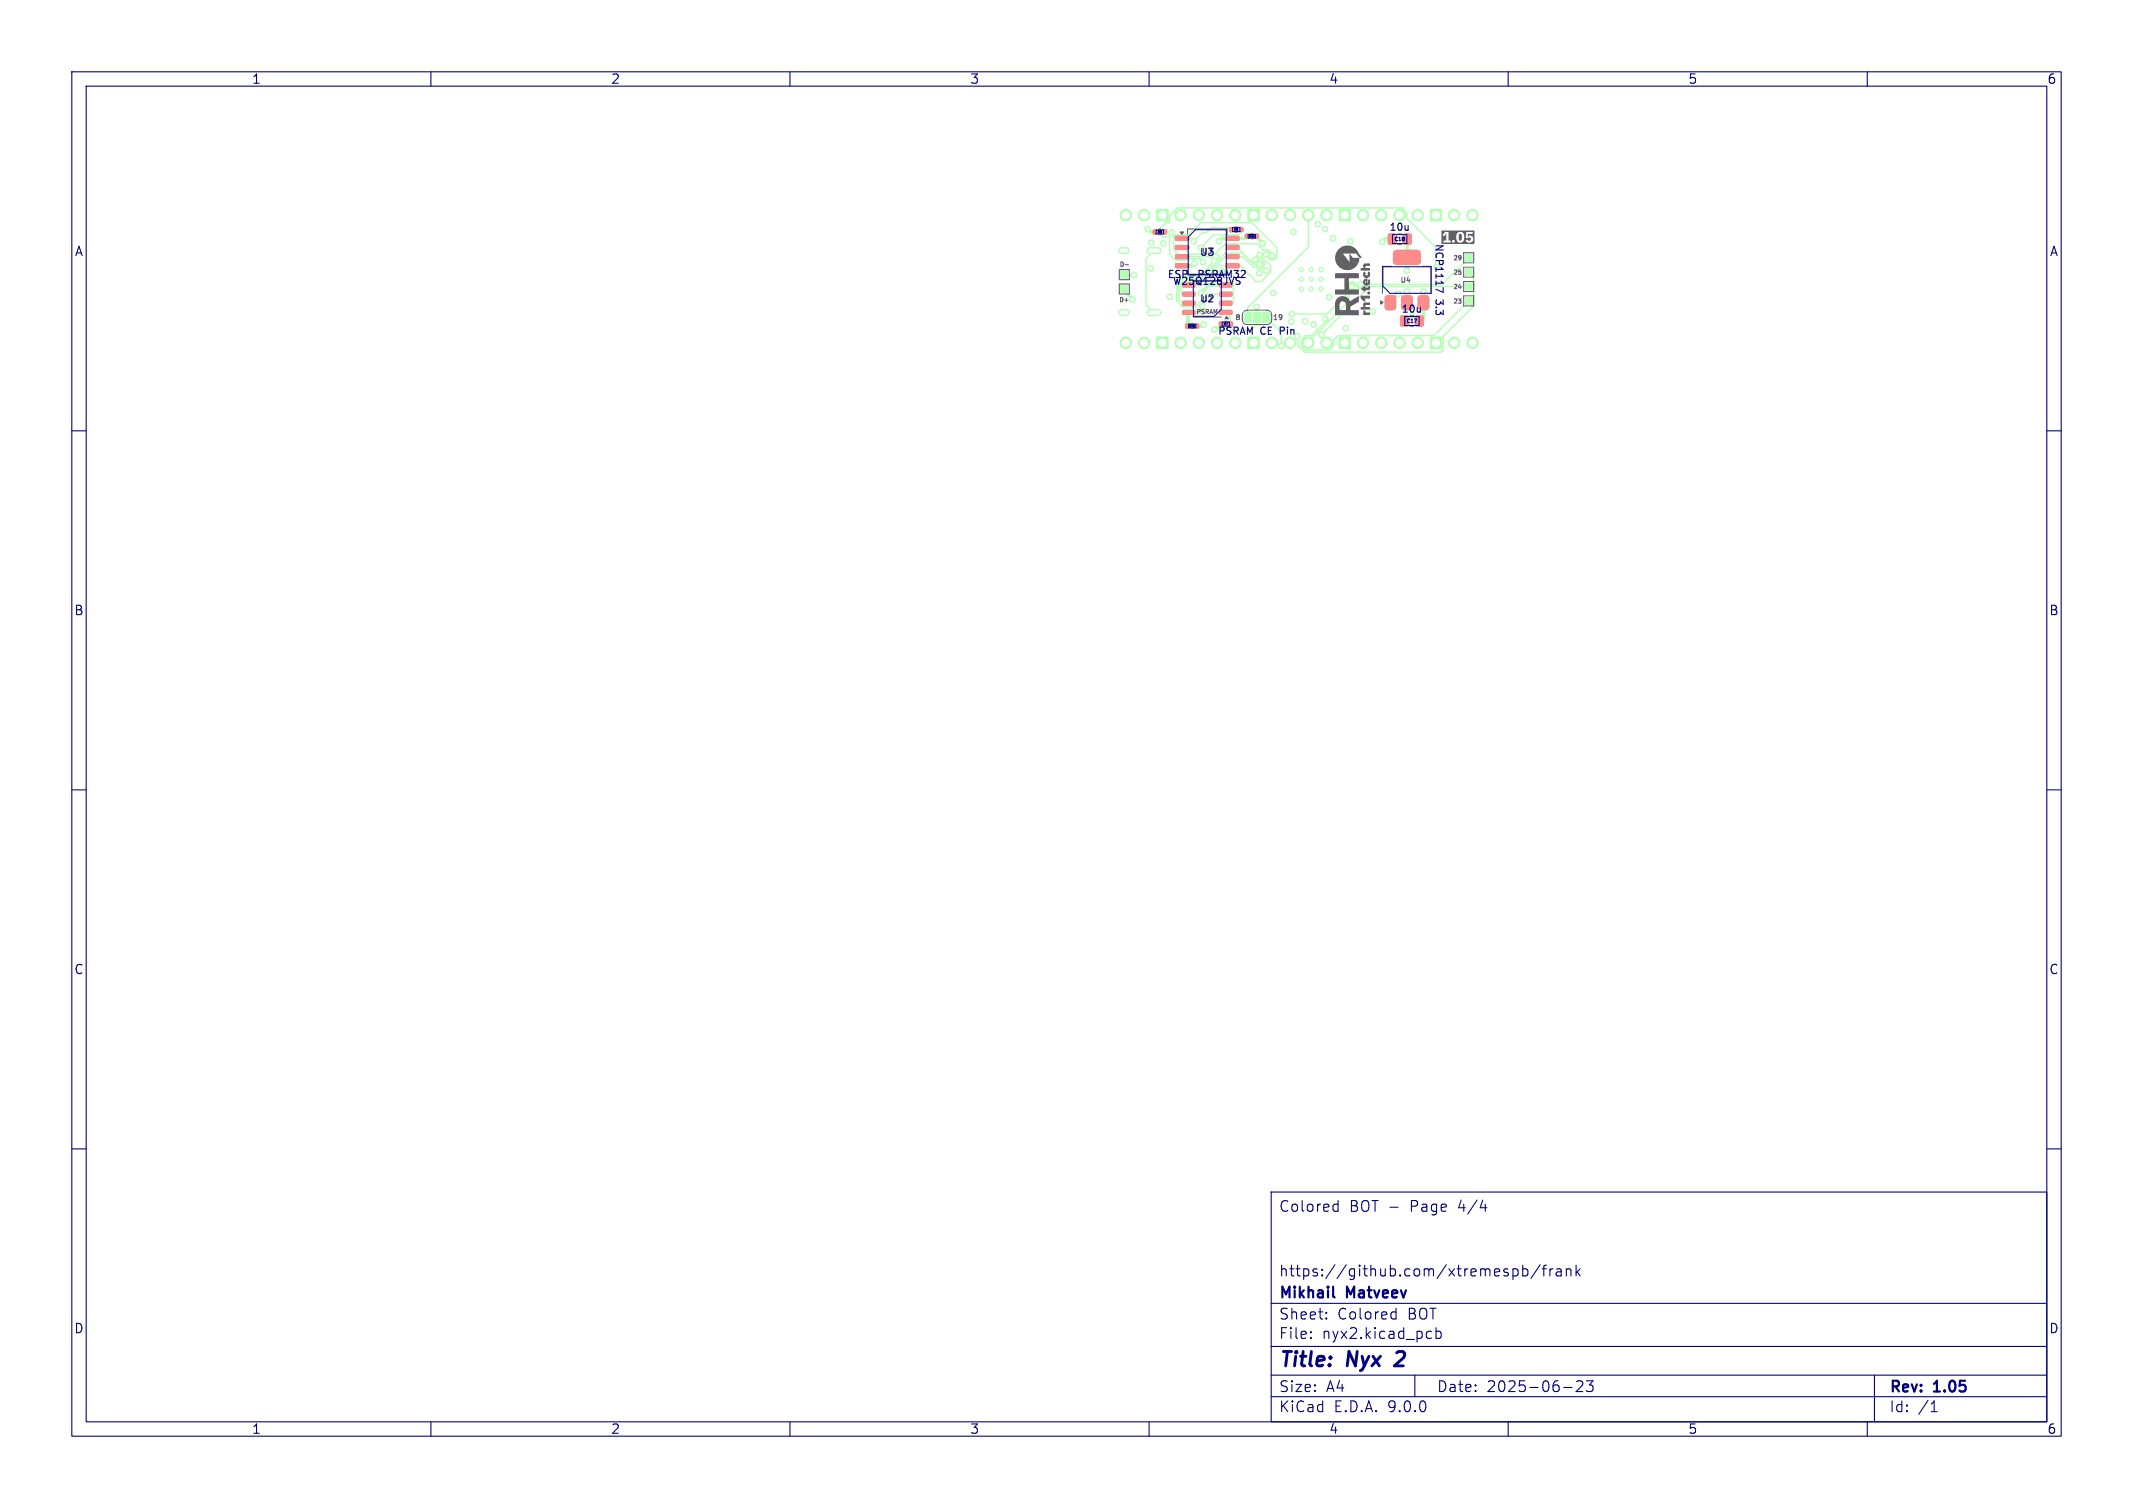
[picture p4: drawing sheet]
<svg xmlns="http://www.w3.org/2000/svg" width="297mm" height="210mm" viewBox="0 0 297 210" stroke-linecap="round" stroke-linejoin="round" font-family="sans-serif">
<g fill="#b3ffb3" stroke="#b3ffb3" stroke-width=".14">
<path d="M161 29.2h1.6v1.6h-1.6z"/>
<path d="M173.7 29.2h1.6v1.6h-1.6z"/>
<path d="M186.4 29.2h1.6v1.6h-1.6z"/>
<path d="M199.1 29.2h1.6v1.6h-1.6z"/>
<path d="M199.1 46.9h1.6v1.6h-1.6z"/>
<path d="M186.4 46.9h1.6v1.6h-1.6z"/>
<path d="M173.7 46.9h1.6v1.6h-1.6z"/>
<path d="M161 46.9h1.6v1.6h-1.6z"/>
<path d="M195.4 32.6h.2h.9v.2v1.2h-.2h-.9v-.2z"/>
<path d="M193.4 32.6h.1h.9l.1 .2-.1 1.2h-.2h-.8l-.1-.2z"/>
<path d="M204 41.4h1v1h-1z"/>
<path d="M204 39.4h1v1h-1z"/>
<path d="M204 37.4h1v1h-1z"/>
<path d="M204 35.4h1v1h-1z"/>
<path d="M172.4 31.7h.6v.5h-.6z"/>
<path d="M171.2 31.7h.6v.5h-.6z"/>
<path d="M165.1 45.1h.7v.6h-.7z"/>
<path d="M166.2 45.1h.7v.6h-.7z"/>
<path d="M169.8 43.2h1.7v.5l-.1 .1h-1.5l-.1-.1z"/>
<path d="M169.8 42l1.7-.1v.5l-.1 .1h-1.5l-.1-.1z"/>
<path d="M169.8 40.7h1.7v.5l-.1 .1h-1.5l-.1-.2z"/>
<path d="M164.7 40.7h1.6l.1 .5-.1 .1h-1.6v-.2z"/>
<path d="M164.7 42l1.6-.1 .1 .5-.1 .1h-1.6v-.1z"/>
<path d="M164.7 43.2h1.6l.1 .5-.1 .1h-1.6v-.1z"/>
<path d="M160.6 32h.6v.6h-.6z"/>
<path d="M161.8 32h.6v.6h-.6z"/>
<path d="M171 44.9h.6v.5h-.6z"/>
<path d="M169.8 44.9h.6v.5h-.6z"/>
<path d="M163.7 32.9h1.8v.5l-.1 .1h-1.7v-.2z"/>
<path d="M163.7 34.2h1.8v.5l-.1 .1h-1.7v-.2z"/>
<path d="M163.7 35.5l1.8-.1v.5l-.1 .1h-1.7v-.1z"/>
<path d="M163.7 36.7h1.8v.5l-.1 .1h-1.7v-.1z"/>
<path d="M170.7 36.7h1.8v.5l-.1 .1h-1.7v-.1z"/>
<path d="M170.7 35.5l1.8-.1v.5l-.1 .1h-1.7v-.1z"/>
<path d="M170.7 34.2h1.8v.5l-.1 .1h-1.7v-.2z"/>
<path d="M170.7 32.9h1.8v.5l-.1 .1h-1.7v-.2z"/>
<path d="M173.4 32.6h.7v.6h-.7z"/>
<path d="M174.5 32.6h.7v.6h-.7z"/>
<path d="M173.4 43.6l.9-.1v1.5l-.6-.1-.4-.1-.1-.3v-.6z"/>
<path d="M174.5 43.5h1v1.5h-1z"/>
<path d="M175.8 43.5h.7l.3 .3v.7l-.3 .4-.7 .1z"/>
<path d="M197.1 44h.2h.9v.2v1.2h-.2h-.9v-.2z"/>
<path d="M195.1 44h.1h.9l.1 .2-.1 1.2h-.2h-.8l-.1-.2z"/>
<path d="M156.1 39.8h1v1h-1z"/>
<path d="M156.1 37.8h1v1h-1z"/>
<path d="M192.9 41.3l.3-.1h.9l.2 .1 .1 1.5-.2 .3-1 .1-.3-.2v-.2z"/>
<path d="M195.2 41.3l.3-.1h.9l.2 .1 .1 1.5-.2 .3-1 .1-.3-.2v-.2z"/>
<path d="M194.1 35l.4-.1h3l.3 .3-.1 1.4-.2 .2-.2 .1-3-.1-.2-.2-.1-.2v-1.2z"/>
<path d="M197.5 41.3l.3-.1h.9l.2 .1 .1 1.5-.2 .3-1 .1-.3-.2v-.2z"/>
<circle cx="181.2" cy="37.5" r=".3"/>
<circle cx="182.6" cy="37.5" r=".3"/>
<circle cx="183.9" cy="37.5" r=".3"/>
<circle cx="181.2" cy="38.9" r=".3"/>
<circle cx="182.6" cy="38.9" r=".3"/>
<circle cx="183.9" cy="38.9" r=".3"/>
<circle cx="181.2" cy="40.3" r=".3"/>
<circle cx="182.6" cy="40.3" r=".3"/>
<circle cx="183.9" cy="40.3" r=".3"/>
<circle cx="156.8" cy="30" r=".8"/>
<circle cx="159.3" cy="30" r=".8"/>
<circle cx="164.4" cy="30" r=".8"/>
<circle cx="166.9" cy="30" r=".8"/>
<circle cx="169.5" cy="30" r=".8"/>
<circle cx="172" cy="30" r=".8"/>
<circle cx="177.1" cy="30" r=".8"/>
<circle cx="179.6" cy="30" r=".8"/>
<circle cx="182.2" cy="30" r=".8"/>
<circle cx="184.7" cy="30" r=".8"/>
<circle cx="189.8" cy="30" r=".8"/>
<circle cx="192.3" cy="30" r=".8"/>
<circle cx="194.9" cy="30" r=".8"/>
<circle cx="197.4" cy="30" r=".8"/>
<circle cx="202.5" cy="30" r=".8"/>
<circle cx="205" cy="30" r=".8"/>
<circle cx="205" cy="47.7" r=".8"/>
<circle cx="202.5" cy="47.7" r=".8"/>
<circle cx="197.4" cy="47.7" r=".8"/>
<circle cx="194.9" cy="47.7" r=".8"/>
<circle cx="192.3" cy="47.7" r=".8"/>
<circle cx="189.8" cy="47.7" r=".8"/>
<circle cx="184.7" cy="47.7" r=".8"/>
<circle cx="182.2" cy="47.7" r=".8"/>
<circle cx="179.6" cy="47.7" r=".8"/>
<circle cx="177.1" cy="47.7" r=".8"/>
<circle cx="172" cy="47.7" r=".8"/>
<circle cx="169.5" cy="47.7" r=".8"/>
<circle cx="166.9" cy="47.7" r=".8"/>
<circle cx="164.4" cy="47.7" r=".8"/>
<circle cx="159.3" cy="47.7" r=".8"/>
<circle cx="156.8" cy="47.7" r=".8"/>
<circle cx="162.9" cy="41.3" r=".4"/>
<circle cx="198.2" cy="40.6" r=".4"/>
<circle cx="160.2" cy="37.4" r=".4"/>
<circle cx="175.8" cy="33.9" r=".4"/>
<circle cx="180.1" cy="32.3" r=".4"/>
<circle cx="162" cy="33.9" r=".4"/>
<circle cx="194.7" cy="40.9" r=".4"/>
<circle cx="183.5" cy="31.2" r=".4"/>
<circle cx="167.2" cy="40.8" r=".4"/>
<circle cx="187.4" cy="45.7" r=".4"/>
<circle cx="167.6" cy="45.2" r=".4"/>
<circle cx="175" cy="42.8" r=".4"/>
<circle cx="175.3" cy="38" r=".4"/>
<circle cx="192.5" cy="33.7" r=".4"/>
<circle cx="191.1" cy="43.4" r=".4"/>
<circle cx="196.6" cy="43.9" r=".4"/>
<circle cx="182.9" cy="45.2" r=".4"/>
<circle cx="189.4" cy="39.6" r=".4"/>
<circle cx="166.3" cy="36.7" r=".4"/>
<circle cx="181.7" cy="44.7" r=".4"/>
<circle cx="176.3" cy="37.7" r=".4"/>
<circle cx="195.9" cy="37.7" r=".4"/>
<circle cx="185.1" cy="41.4" r=".4"/>
<circle cx="184.5" cy="31.9" r=".4"/>
<circle cx="177.3" cy="40.8" r=".4"/>
<circle cx="185.6" cy="33.2" r=".4"/>
<circle cx="169.1" cy="45.9" r=".4"/>
<circle cx="195.9" cy="40.6" r=".4"/>
<circle cx="167.4" cy="42.7" r=".4"/>
<circle cx="159.8" cy="31.9" r=".4"/>
<circle cx="179.8" cy="44.8" r=".4"/>
<circle cx="160.3" cy="33.8" r=".4"/>
<circle cx="188" cy="33.6" r=".4"/>
<circle cx="169.7" cy="33.6" r=".4"/>
<circle cx="167.2" cy="34.5" r=".4"/>
<circle cx="167.5" cy="36.5" r=".4"/>
<circle cx="166.2" cy="33.6" r=".4"/>
<circle cx="163.1" cy="32.4" r=".4"/>
<circle cx="175.4" cy="36.8" r=".4"/>
<circle cx="169.3" cy="35.7" r=".4"/>
<circle cx="177.2" cy="35.6" r=".4"/>
<circle cx="170.2" cy="37.8" r=".4"/>
<circle cx="176.3" cy="35.4" r=".4"/>
<circle cx="175.4" cy="35.5" r=".4"/>
<circle cx="174.8" cy="36.2" r=".4"/>
<circle cx="157.7" cy="41.7" r=".4"/>
<circle cx="157.9" cy="38.3" r=".4"/>
<circle cx="188.2" cy="39.9" r=".4"/>
<circle cx="178.4" cy="48.2" r=".4"/>
<circle cx="184" cy="46.6" r=".4"/>
<circle cx="184.5" cy="44.4" r=".4"/>
<circle cx="179.9" cy="43.7" r=".4"/>
<circle cx="180.6" cy="46.8" r=".4"/>
</g>
<path d="M156.2 34.9h.6M160.1 34.9h1.1M156.2 43.5h.6M160.1 43.5h1.1" fill="none" stroke="#b3ffb3" stroke-width="1"/>
<g fill="none" stroke="#b3ffb3" stroke-width=".5">
<path d="M159.8 31.9l.4 .4h.7M166.3 36.7l-.3 .3h-1.4M170.7 39.7h-2.4l-1.1 1.1M173.7 32.9l-.3 .3h-3.3l-.4 .4M174.9 32.9l.9 1M193.9 33.3h-1l-.4 .4M195.9 35.9v1.8M195.9 33.3v2.5M165.5 43.5h1.5M167.4 42.7v.4M167.6 45.2l-.2 .2h-.8M169.3 45.7l-.2 .2"/>
<path d="M170.1 45.1v.6M194.7 40.9l-1.1 1.1M195.9 40.6v1.6M196.6 43.9l-.8 .8M198.2 40.6v4l-.6 .6"/>
</g>
<path d="M165.5 43.5l-.1 .1v1.8" fill="none" stroke="#b3ffb3" stroke-width=".6"/>
<g fill="none" stroke="#b3ffb3" stroke-width=".2">
<path d="M160.7 34.9l-1.1 1.1v6.4l1.1 1.1M162.1 32.3h.8l.2 .1M163.8 39.1v2.8l.9 .8h1.7l1.8-1.7h2.5M164.2 39.3v2.4l.5 .5h.8M164.5 39.4v1.4l.2 .2h.8M164.5 38.5h2.4M164.6 35.7h3.9M164.8 34.5l.9 .9h3.4l1.6-1.4h4.3l.9 .8h.7l.6 .6v.2M167.5 36.5l-.5-.5h-1.2l-.2 .2h-1.9l-.8-.8v-2.4h-1l-.4-.4v-.8l.9-.8h.4v-.9l1.2-1.1h31.3l.6 .5v.9l4 4v2.7M168.7 35.9v.8l-1.1 1.1M169.7 37h.1M169.7 37l-2.7 2.7"/>
<path d="M171.5 31.8h-2.8l-.7 .6h-.6l-1.2 1.2-.4-.4h-1.2M171.8 39.4v2.6l-.2 .2h-.9M172.3 34.5l2.3 2.3h.8M172.7 31.8v.6l-.2 .3h-3.5l-1.8 1.8M173 35.2h-2.4l-3.5 3.6h-2.5M174.8 36.2h.8l.4 .4v.5l-.3 .3h-.5l-.3-.2h-.3l-1.5-1.5h-2.6l-3.4 3.5h-2.4M175.4 35.5l1.5 1.5v.9l-1.2 1.3h-.8l-2.2-2.2h-3M176.3 35.4v.2l.6 .6h.5l.4-.3v-1.4l-3.5-3.5h-7.1l-1.7 1.7h-1.8l-.2 .2v1.9l.9 .9M182.2 30v4.4l-8.5 8.5v1.3M187.7 39.6h.1M187.8 39.9v2.1l-5.6 5.6M187.8 39.9h.1"/>
<path d="M187.8 39.9h.4M204.5 39.9h-13.8l-6.7 6.7M204.5 35.9l-3.7 3.7h-10.2l-.6 .6h-.8l-.7-.9h-.5l-.5 .5v1.2l-2.7 2.7h-4.9M204.5 37.9l.7 .7v4l-4.3 4.3v1.8l-.3 .3h-19l-.9-.9v-1.1M170.7 43.5l.6 .6v1.6M175 44.2v1l-.8 .8h-2.6M176.3 44.2l2.1 2.1v1.9M204.5 41.9l-4.8 4.8h-13.4l-.6 .6v.9l-.6 .5h-3.3l-.6-.5v-.9l.6-.6h.8l1.9-1.9v-.4"/>
</g>
<path d="M156.6 38.3h1.3M156.6 40.6l1.1 1.1" fill="none" stroke="#b3ffb3" stroke-width=".3"/>
<g fill="#fff" stroke="#fff" stroke-width=".14">
<circle cx="162.9" cy="41.3" r=".2"/>
<circle cx="198.2" cy="40.6" r=".2"/>
<circle cx="160.2" cy="37.4" r=".2"/>
<circle cx="175.8" cy="33.9" r=".2"/>
<circle cx="180.1" cy="32.3" r=".2"/>
<circle cx="162" cy="33.9" r=".2"/>
<circle cx="194.7" cy="40.9" r=".2"/>
<circle cx="183.5" cy="31.2" r=".2"/>
<circle cx="167.2" cy="40.8" r=".2"/>
<circle cx="187.4" cy="45.7" r=".2"/>
<circle cx="167.6" cy="45.2" r=".2"/>
<circle cx="175" cy="42.8" r=".2"/>
<circle cx="175.3" cy="38" r=".2"/>
<circle cx="192.5" cy="33.7" r=".2"/>
<circle cx="191.1" cy="43.4" r=".2"/>
<circle cx="182.9" cy="45.2" r=".2"/>
<circle cx="189.4" cy="39.6" r=".2"/>
<circle cx="166.3" cy="36.7" r=".2"/>
<circle cx="181.7" cy="44.7" r=".2"/>
<circle cx="176.3" cy="37.7" r=".2"/>
<circle cx="195.9" cy="37.7" r=".2"/>
<circle cx="185.1" cy="41.4" r=".2"/>
<circle cx="184.5" cy="31.9" r=".2"/>
<circle cx="177.3" cy="40.8" r=".2"/>
<circle cx="185.6" cy="33.2" r=".2"/>
<circle cx="169.1" cy="45.9" r=".2"/>
<circle cx="195.9" cy="40.6" r=".2"/>
<circle cx="167.4" cy="42.7" r=".2"/>
<circle cx="159.8" cy="31.9" r=".2"/>
<circle cx="179.8" cy="44.8" r=".2"/>
<circle cx="160.3" cy="33.8" r=".2"/>
<circle cx="188" cy="33.6" r=".2"/>
<circle cx="169.7" cy="33.6" r=".2"/>
<circle cx="167.2" cy="34.5" r=".2"/>
<circle cx="167.5" cy="36.5" r=".2"/>
<circle cx="166.2" cy="33.6" r=".2"/>
<circle cx="163.1" cy="32.4" r=".2"/>
<circle cx="175.4" cy="36.8" r=".2"/>
<circle cx="169.3" cy="35.7" r=".2"/>
<circle cx="177.2" cy="35.6" r=".2"/>
<circle cx="176.3" cy="35.4" r=".2"/>
<circle cx="175.4" cy="35.5" r=".2"/>
<circle cx="174.8" cy="36.2" r=".2"/>
<circle cx="157.7" cy="41.7" r=".2"/>
<circle cx="157.9" cy="38.3" r=".2"/>
<circle cx="188.2" cy="39.9" r=".2"/>
<circle cx="178.4" cy="48.2" r=".2"/>
<circle cx="184" cy="46.6" r=".2"/>
<circle cx="184.5" cy="44.4" r=".2"/>
<circle cx="179.9" cy="43.7" r=".2"/>
<circle cx="180.6" cy="46.8" r=".2"/>
<circle cx="181.2" cy="37.5" r=".12"/>
<circle cx="182.6" cy="37.5" r=".12"/>
<circle cx="183.9" cy="37.5" r=".12"/>
<circle cx="181.2" cy="38.9" r=".13"/>
<circle cx="182.6" cy="38.9" r=".12"/>
<circle cx="183.9" cy="38.9" r=".13"/>
<circle cx="181.2" cy="40.3" r=".12"/>
<circle cx="182.6" cy="40.3" r=".12"/>
<circle cx="183.9" cy="40.3" r=".12"/>
<circle cx="160.2" cy="42.1" r=".32"/>
<circle cx="160.2" cy="36.3" r=".32"/>
<circle cx="156.8" cy="30" r=".5"/>
<circle cx="159.3" cy="30" r=".5"/>
<circle cx="161.8" cy="30" r=".5"/>
<circle cx="164.4" cy="30" r=".5"/>
<circle cx="166.9" cy="30" r=".5"/>
<circle cx="169.5" cy="30" r=".5"/>
<circle cx="172" cy="30" r=".5"/>
<circle cx="174.5" cy="30" r=".5"/>
<circle cx="177.1" cy="30" r=".5"/>
<circle cx="179.6" cy="30" r=".5"/>
<circle cx="182.2" cy="30" r=".5"/>
<circle cx="184.7" cy="30" r=".5"/>
<circle cx="187.2" cy="30" r=".5"/>
<circle cx="189.8" cy="30" r=".5"/>
<circle cx="192.3" cy="30" r=".5"/>
<circle cx="194.9" cy="30" r=".5"/>
<circle cx="197.4" cy="30" r=".5"/>
<circle cx="199.9" cy="30" r=".5"/>
<circle cx="202.5" cy="30" r=".5"/>
<circle cx="205" cy="30" r=".5"/>
<circle cx="205" cy="47.7" r=".5"/>
<circle cx="202.5" cy="47.7" r=".5"/>
<circle cx="199.9" cy="47.7" r=".5"/>
<circle cx="197.4" cy="47.7" r=".5"/>
<circle cx="194.9" cy="47.7" r=".5"/>
<circle cx="192.3" cy="47.7" r=".5"/>
<circle cx="189.8" cy="47.7" r=".5"/>
<circle cx="187.2" cy="47.7" r=".5"/>
<circle cx="184.7" cy="47.7" r=".5"/>
<circle cx="182.2" cy="47.7" r=".5"/>
<circle cx="179.6" cy="47.7" r=".5"/>
<circle cx="177.1" cy="47.7" r=".5"/>
<circle cx="174.5" cy="47.7" r=".5"/>
<circle cx="172" cy="47.7" r=".5"/>
<circle cx="169.5" cy="47.7" r=".5"/>
<circle cx="166.9" cy="47.7" r=".5"/>
<circle cx="164.4" cy="47.7" r=".5"/>
<circle cx="161.8" cy="47.7" r=".5"/>
<circle cx="159.3" cy="47.7" r=".5"/>
<circle cx="156.8" cy="47.7" r=".5"/>
</g>
<path d="M156.2 34.9h.6M160.1 34.9h1.1M156.2 43.5h.6M160.1 43.5h1.1" fill="none" stroke="#fff" stroke-width=".6"/>
<g fill="#ff8a8a" stroke="#ff8a8a" stroke-width=".14">
<path d="M195.4 32.6h.2h.9v.2v1.2h-.2h-.9v-.2z"/>
<path d="M193.4 32.6h.1h.9l.1 .2-.1 1.2h-.2h-.8l-.1-.2z"/>
<path d="M172.4 31.7h.6v.5h-.6z"/>
<path d="M171.2 31.7h.6v.5h-.6z"/>
<path d="M165.1 45.1h.7v.6h-.7z"/>
<path d="M166.2 45.1h.7v.6h-.7z"/>
<path d="M169.8 43.2h1.7v.5l-.1 .1h-1.5l-.1-.1z"/>
<path d="M169.8 42l1.7-.1v.5l-.1 .1h-1.5l-.1-.1z"/>
<path d="M169.8 40.7h1.7v.5l-.1 .1h-1.5l-.1-.2z"/>
<path d="M164.7 40.7h1.6l.1 .5-.1 .1h-1.6v-.2z"/>
<path d="M164.7 42l1.6-.1 .1 .5-.1 .1h-1.6v-.1z"/>
<path d="M164.7 43.2h1.6l.1 .5-.1 .1h-1.6v-.1z"/>
<path d="M160.6 32h.6v.6h-.6z"/>
<path d="M161.8 32h.6v.6h-.6z"/>
<path d="M171 44.9h.6v.5h-.6z"/>
<path d="M169.8 44.9h.6v.5h-.6z"/>
<path d="M163.7 32.9h1.8v.5l-.1 .1h-1.7v-.2z"/>
<path d="M163.7 34.2h1.8v.5l-.1 .1h-1.7v-.2z"/>
<path d="M163.7 35.5l1.8-.1v.5l-.1 .1h-1.7v-.1z"/>
<path d="M163.7 36.7h1.8v.5l-.1 .1h-1.7v-.1z"/>
<path d="M170.7 36.7h1.8v.5l-.1 .1h-1.7v-.1z"/>
<path d="M170.7 35.5l1.8-.1v.5l-.1 .1h-1.7v-.1z"/>
<path d="M170.7 34.2h1.8v.5l-.1 .1h-1.7v-.2z"/>
<path d="M170.7 32.9h1.8v.5l-.1 .1h-1.7v-.2z"/>
<path d="M173.4 32.6h.7v.6h-.7z"/>
<path d="M174.5 32.6h.7v.6h-.7z"/>
<path d="M197.1 44h.2h.9v.2v1.2h-.2h-.9v-.2z"/>
<path d="M195.1 44h.1h.9l.1 .2-.1 1.2h-.2h-.8l-.1-.2z"/>
<path d="M192.9 41.3l.3-.1h.9l.2 .1 .1 1.5-.2 .3-1 .1-.3-.2v-.2z"/>
<path d="M195.2 41.3l.3-.1h.9l.2 .1 .1 1.5-.2 .3-1 .1-.3-.2v-.2z"/>
<path d="M194.1 35l.4-.1h3l.3 .3-.1 1.4-.2 .2-.2 .1-3-.1-.2-.2-.1-.2v-1.2z"/>
<path d="M197.5 41.3l.3-.1h.9l.2 .1 .1 1.5-.2 .3-1 .1-.3-.2v-.2z"/>
</g>
<g fill="#626262">
<path d="M186.4 34.7a1.72 1.72 0 0 1 2.9 .7l.4 .5h-.4l-.5-.6h-1.8l.9 1.2v-.6l.8 1.1-.8-1.1h.5l.7 .9-.6 .6-.8 .2a1.72 1.72 0 0 1-1.6-1 1.72 1.72 0 0 1 .3-1.9z"/>
<path d="M188.4 35.9h.9l-.2 .9z"/>
<path d="M186.2 41.5l.4-.2h.6a.93 .93 0 0 1 .7 .7l1.3-.8v.8l-.8 .5h-1l-.2-.5h-.3h-.2l-.2 .4v.8h.9v-.7h1l-.4 .2v.5h1.2v.7h-3.3v-1.7z"/>
<path d="M187.9 35.3l.5 .6h-.5z"/>
<path d="M185.9 38h3.3v.8h-1.4v1.5h1.4v.7h-3.3v-.7h1.3v-1.5h-1.3z"/>
<path d="M203.2 32.6a.25 .25 0 0 1 .3 0 .25 .25 0 0 1 .1 .3v.3a.25 .25 0 0 1-.3 .3 .25 .25 0 0 1-.2-.3z"/>
<path d="M200.7 32.1h4.6v1.2h-.2a.41 .41 0 0 0-.3-.5 .41 .41 0 0 0-.4 .2v-.4h.7v-.3h-.9l-.1 .7h-.2a.59 .59 0 0 0-.6-.7 .59 .59 0 0 0-.5 .7l.1 .6h-.3l-.2-.2-.2 .1h-.5v-1.2h-.5l-.3 .5 .2 .1 .3-.4v1h-.4v.3h1v-.3h.2a.19 .19 0 0 0 .1 .3 .19 .19 0 0 0 .3-.2h.3a.58 .58 0 0 0 .7 .1 .58 .58 0 0 0 .3-.7l.5 .2a.25 .25 0 0 1 .3-.1 .25 .25 0 0 1 0 .4 .25 .25 0 0 1-.4-.1v-.1l-.2 .2a.58 .58 0 0 0 .6 .3 .58 .58 0 0 0 .4-.5h.2v.7h-4.6z"/>
<path d="M189.8 43.2h.3l.1 .3h.6v.4h-1v-.4h.1z"/>
<path d="M189.9 42.2l.9-.1v.4h-.6l-.1 .1 .1 .2h.6v.3h-1.3v-.3h.4l-.1-.3z"/>
<path d="M189.5 41.2h1.3v.4h-.8l.2 .2-.3 .2-.4-.5z"/>
<path d="M189.6 40.1h.2v-.2h.3v.2h.3l.1-.2 .2-.1 .1 .3-.1 .3h-.6v.2h-.3v-.2h-.2z"/>
<path d="M189.9 38.9l.5-.1v.6l.1-.1v-.3l.2-.1 .1 .5h-.6v-.3l-.1 .2 .1 .1h.6a.5 .5 0 0 1-.8 .3 .5 .5 0 0 1-.1-.8z"/>
<path d="M189.9 37.8l.3 .2a.19 .19 0 0 0-.1 .3 .19 .19 0 0 0 .3 0 .19 .19 0 0 0 0-.3l.2-.2a.52 .52 0 0 1 .1 .8 .52 .52 0 0 1-.8 0 .52 .52 0 0 1 0-.8z"/>
<path d="M189.9 36.8l.9-.1v.3h-.6l-.1 .2 .1 .1h.6v.4h-1.3v-.4h.4l-.1-.2z"/>
<circle cx="190.6" cy="40.8" r=".21"/>
</g>
<g fill="none" stroke="#626262" stroke-width=".14">
<path d="M155.9 37.6h1.4v1.4h-1.4zM155.9 39.6h1.4v1.4h-1.4zM156.7 36.9h.4M161.3 31.9h.4M161.3 32.7h.4M165.3 32.6v-.7h5.6v.7M165.3 38.3h5.6M172 31.6h.3M172 32.4h.3M174.2 32.5h.2M174.2 33.3h.2M193.8 37.1h-1.3v3.8"/>
<path d="M194.6 34h.6M198.1 37.1h1.2v3.8M203.8 35.2h1.4v1.4h-1.4zM203.8 37.2h1.4v1.4h-1.4zM203.8 39.2h1.4v1.4h-1.4zM165.9 45h.2M165.9 45.8h.2M166.2 44.2h3.9M170.5 44.7h.4M173.6 45.2h2.8M173.6 43.2h2.8M173.7 43.2a.7 .7 0 0 0-.7 .7v.6a.7 .7 0 0 0 .7 .7"/>
<path d="M176.4 43.2a.7 .7 0 0 1 .7 .7M177.1 44.5a.7 .7 0 0 1-.7 .7M196.3 45.4h.6M203.8 41.2h1.4v1.4h-1.4z"/>
</g>
<g fill="#626262" stroke="#626262" stroke-width=".14">
<path d="M170.8 44.1l.2 .3h-.4z"/>
<path d="M164.3 32.3h.5l-.2 .3z"/>
<path d="M192.3 41.9l.3 .2-.3 .3z"/>
</g>
<g fill="none" stroke="#000080" stroke-width=".15">
<path d="M10 10h277v190h-277zM12 12h273v186h-273zM60 10v2M110 10v2M160 10v2M210 10v2M260 10v2M172.5 38.6l.2 .1M172.6 39.2l.1 .2-.1 .2h-.4M172.8 37.8l.4-.1 .2 .2-.6 .8h.6M200.9 40v.7l-1-.4M10 60h2"/>
<path d="M285 60h2M10 110h2M285 110h2M10 160h2M177 166h108v32h-108zM185.9 167.7l.4 .1M186.3 167.2v1.5M186.3 168.6l-.4 .1M206.1 168.2h.9M210.7 176.8l.4-.1 .3 .3v.4l-.2 .2-.1 .1-.4-.1M212 176.8l.5-.1 .2 .3v.4l-.1 .2-.1 .1-.5-.1M212 176.2v1.5"/>
<path d="M214.5 176.1l-1.3 2M214.7 176.7h.6M215.3 176.2l-.3 .1v.1v1.3M215.8 176.7v1M216.2 176.7l-.2 .1-.2 .2M216.7 176.8l.2-.1 .4 .1 .1 .9M217.4 177.1h-.5a.29 .29 0 0 0-.2 .3 .29 .29 0 0 0 .2 .3l.5-.1M218.1 176.8a.37 .37 0 0 1 .6 .1v.8M218.1 176.7v1M219.5 176.2v1.5M219.6 177.1l.4 .6M220 176.7l-.5 .6"/>
<path d="M285 160h2M60 198v2M110 198v2M160 198v2M177 194.5h108M177 191.5h108M177 187.5h108M177 181.5h108M182.5 186.3h.1l-.1 .1M182.5 186.3v.1M182.5 185.5v.1M182.5 185.5h.1l-.1 .1"/>
<path d="M184.7 183.6v.1M184.7 183.6h-.1l.1 .1M184.7 182.8v.1M184.7 182.8h-.1l.1 .1M194 182.7l.4 .1M194.4 182.2v1.5M194.4 183.6l-.4 .1M197 191.5v3M198.9 185.4l.4 .1M199.3 186.3l-.4 .1M200 185.5l.4-.1 .3 .3v.4l-.2 .2-.1 .1-.4-.1M200 184.9v1.5"/>
<path d="M210 198v2M217.7 193.2h1.2M219.5 192.4l.2-.1 .5 .1a.41 .41 0 0 1 .1 .5l-.8 .9h.9M220.9 192.3h.9l-.5 .6a.41 .41 0 0 1 .5 .3v.3l-.1 .2-.6 .1-.2-.1M260 198v2M261 191.5v6.5M268.9 196.6h.8M269 195.5l.3-.4v1.5"/>
</g>
<path d="M195.4 189.1l-1.2 1.1h1.2" fill="none" stroke="#000080" stroke-width=".4"/>
<path d="M185.6 180.5l.2 .2" fill="none" stroke="#000080" stroke-width=".3"/>
<path d="M161 32h1v.6h-1zM165.5 33l1-1h4.3v6.2h-5.3zM166.2 39.2h3.9v3.9l-1 1h-2.9zM171.6 31.7h1.1v.5h-1.1zM173.8 32.7h1v.5h-1zM192.6 37.2h6.7v3.7h-5.7l-1-1zM193.9 32.7v1.2h2v-1.2M165.5 45.2h1v.5h-1zM170.2 45.4v-.5h1v.5M195.6 44.1v1.2h2v-1.2" fill="none" stroke="#000080" stroke-width=".14"/>
<g font-size="2.8" fill="#000080">
<text x="178" y="190.9">Title:</text>
<text x="187.7" y="190.9">Nyx</text>
<text x="195.2" y="190.9">2</text>
</g>
<g font-size="2.1" fill="#000080">
<text x="178" y="169">Colored</text>
<text x="187.9" y="169">BOT -</text>
<text x="196.5" y="169">Page</text>
<text x="203.3" y="169">4/4</text>
<text x="178" y="178">https://github.com/xtremespb/frank</text>
<text x="178" y="184">Sheet:</text>
<text x="178" y="181.2">Mikhail</text>
<text x="186.2" y="184">Colored</text>
<text x="187.6" y="181.2">Matveev</text>
<text x="196.1" y="184">BOT</text>
<text x="178" y="186.7">File:</text>
<text x="184.1" y="186.7">nyx2.kicad_pcb</text>
<text x="178" y="196.9">KiCad</text>
<text x="178" y="194.1">Size:</text>
<text x="184.7" y="194.1">A4</text>
<text x="185.7" y="196.9">E.D.A.</text>
<text x="193.3" y="196.9">9.0.0</text>
<text x="200" y="194.1">Date:</text>
<text x="207" y="194.1">2025-06-23</text>
<text x="263" y="194.3">Rev:</text>
<text x="263" y="196.9">Id:</text>
<text x="267.1" y="196.9">/1</text>
<text x="269.4" y="194.3">1.05</text>
</g>
<g font-size="1.8" fill="#000080">
<text x="35" y="11.9">1</text>
<text x="85" y="11.9">2</text>
<text x="135" y="11.9">3</text>
<text x="185" y="11.9">4</text>
<text x="235" y="11.9">5</text>
<text x="285" y="11.9">6</text>
<text x="10.3" y="35.9">A</text>
<text x="285.4" y="35.9">A</text>
<text x="10.3" y="85.9">B</text>
<text x="285.3" y="85.9">B</text>
<text x="10.3" y="135.9">C</text>
<text x="285.3" y="135.9">C</text>
<text x="10.3" y="185.9">D</text>
<text x="285.3" y="185.9">D</text>
<text x="35" y="199.9">1</text>
<text x="85" y="199.9">2</text>
<text x="135" y="199.9">3</text>
<text x="185" y="199.9">4</text>
<text x="235" y="199.9">5</text>
<text x="285" y="199.9">6</text>
</g>
<g font-size="1.4" fill="#000080">
<text x="167" y="35.8">U3</text>
<text x="193.4" y="32.3">10u</text>
<text x="199.7" y="33.9" transform="rotate(90 199.7 33.9)">NCP1117</text>
<text x="162.5" y="38.9">ESP-PSRAM32</text>
<text x="163.2" y="39.9">W25Q128JVS</text>
<text x="199.7" y="41.7" transform="rotate(90 199.7 41.7)">3.3</text>
<text x="167" y="42.3">U2</text>
<text x="169.5" y="46.8">PSRAM</text>
<text x="175.5" y="46.8">CE</text>
<text x="178.4" y="46.8">Pin</text>
<text x="195.1" y="43.7">10u</text>
</g>
<text font-size="1" fill="#000080" x="167.3" y="35.5">U3</text>
<g font-size="1" fill="#626262">
<text x="194.9" y="39.6">U4</text>
<text x="171.9" y="44.8">8</text>
<text x="177.2" y="44.8">19</text>
</g>
<g font-size=".8" fill="#626262">
<text x="155.9" y="37.2">D-</text>
<text x="202.4" y="38.3">25</text>
<text x="202.4" y="36.3">29</text>
<text x="202.4" y="40.3">24</text>
<text x="155.8" y="42.2">D+</text>
<text x="166.6" y="43.8">PSRAM</text>
<text x="202.4" y="42.4">23</text>
</g>
<g font-size=".7" fill="#000080">
<text x="194.1" y="33.7">C18</text>
<text x="195.8" y="45.1">C17</text>
</g>
<g font-size=".4" fill="#000080">
<text x="161.2" y="32.5">R8</text>
<text x="171.8" y="32.2">R9</text>
<text x="170.4" y="45.3">R7</text>
</g>
<g font-size=".3" fill="#000080">
<text x="173.9" y="33.1">C16</text>
<text x="165.6" y="45.6">C15</text>
</g>
</svg>
